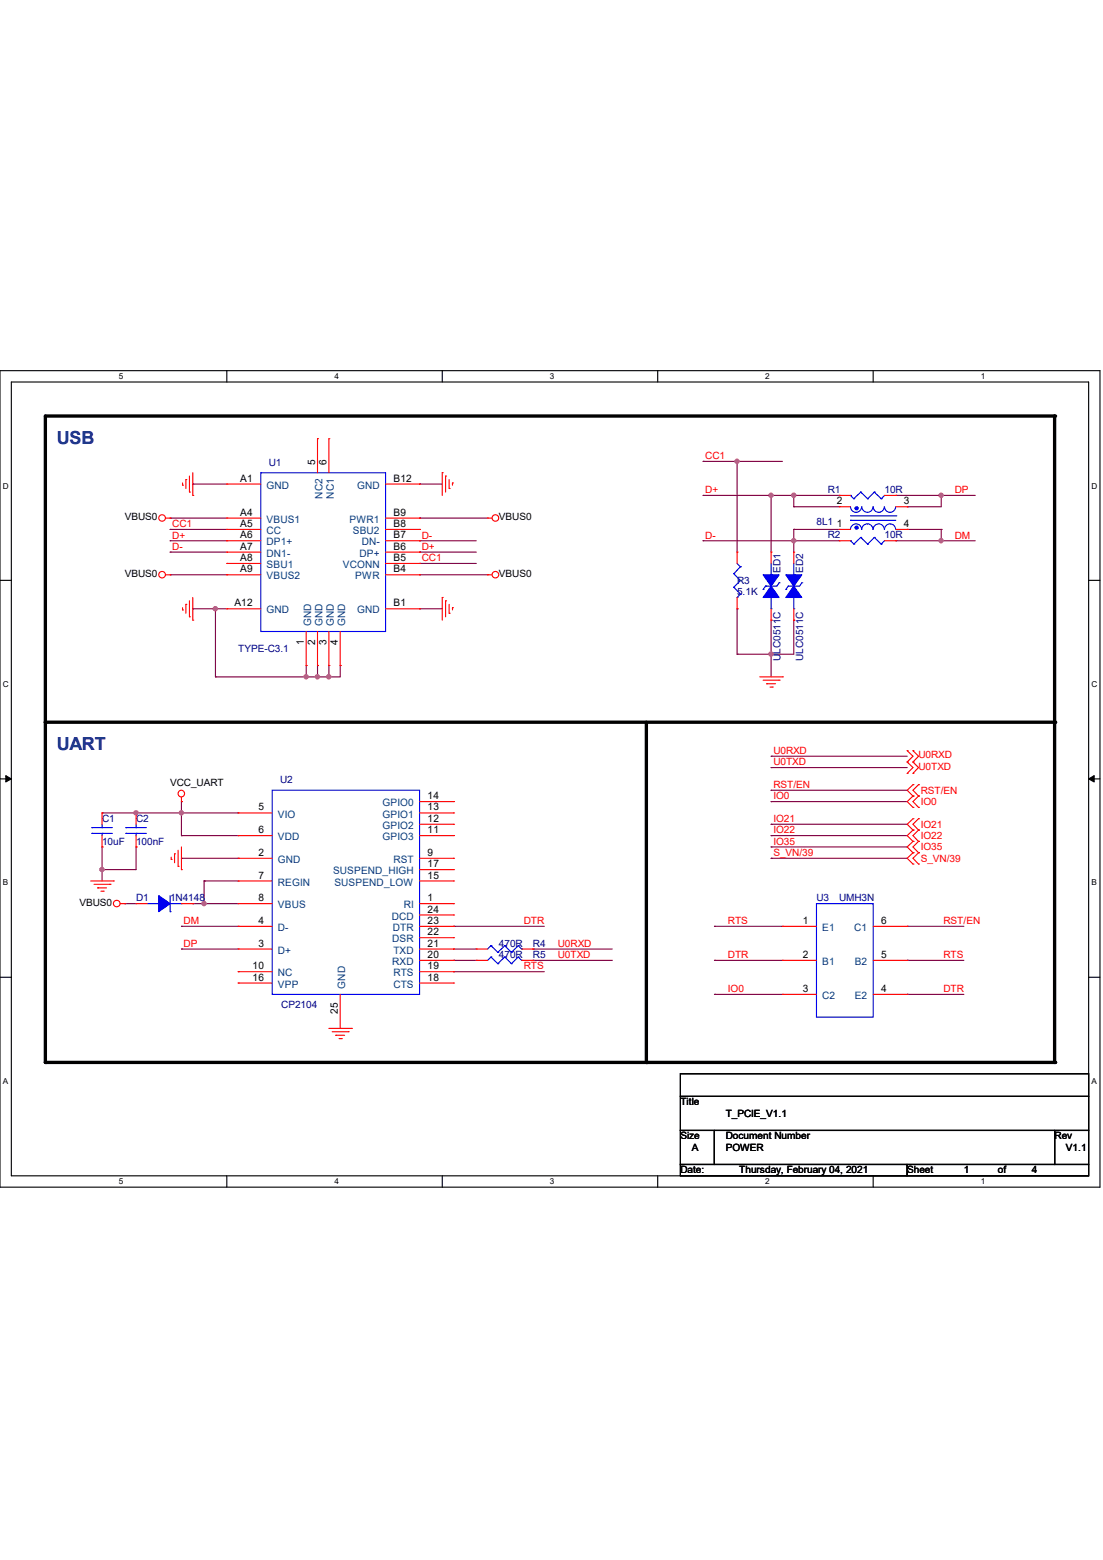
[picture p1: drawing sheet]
<svg xmlns="http://www.w3.org/2000/svg" width="210mm" height="297mm" viewBox="0 0 210 297" stroke-linecap="round" stroke-linejoin="round" font-family="sans-serif">
<g fill="none" stroke="#000" stroke-width=".21">
<path d="M0 70.6h209.4v155.4h-209.4zM2.2 72.7h205.1v151.2h-205.1zM43.2 70.6v2.1M84.2 70.6v2.1M125.2 70.6v2.1M166.2 70.6v2.1M0 110.5h2.2M207.3 110.5h2.1M0 148.3h2.2M207.3 148.3h2.1M0 186.1h2.2M207.3 186.1h2.1"/>
<path d="M43.2 223.9v2.1M84.2 223.9v2.1M125.2 223.9v2.1M166.2 223.9v2.1"/>
</g>
<path d="M1.1 147.7l1.1 .6-1.1 .6zM207.3 148.3l1-.6v1.2z" fill="#000"/>
<path d="M1.1 147.7l1.1 .6-1.1 .6zM207.3 148.3l1-.6v1.2z" fill="none" stroke="#000" stroke-width=".19"/>
<path d="M8.6 79.2h192.2v123.1h-192.2zM8.6 137.5h192.2M123.1 137.5v64.8" fill="none" stroke="#000" stroke-width=".63"/>
<g fill="#000">
<circle cx="200.8" cy="79.2" r=".32"/>
<circle cx="8.6" cy="137.5" r=".32"/>
<circle cx="200.8" cy="137.5" r=".32"/>
<circle cx="8.6" cy="202.3" r=".32"/>
<circle cx="123.1" cy="202.3" r=".32"/>
<circle cx="200.8" cy="202.3" r=".32"/>
</g>
<g fill="none" stroke="#800040" stroke-width=".21">
<path d="M25.9 154.8h.1M25.9 154.8h19.4M34.5 152.6h.1M34.5 159.1h.1M34.5 154.8h.1M34.5 152.6v2.2M34.5 159.1h10.8M34.5 176.4h.1M34.5 163.4h.1M34.5 176.4h10.8M34.5 163.4h10.8M38.9 167.7h.1"/>
<path d="M38.9 167.7h6.4M86.4 176.4h.1M86.4 176.4h17.2M136 176.4h.1M136 176.4h13M172.7 176.4h.1M172.7 176.4h10.8M34.5 180.7h.1M34.5 180.7h10.8M86.4 182.8h.1M86.4 185h.1M86.4 180.7h.1"/>
<path d="M86.4 180.7h4.3M86.4 182.8h4.3M86.4 185h17.2M136 189.3h.1M136 182.8h.1M136 182.8h13M136 189.3h13M172.7 189.3h.1M172.7 182.8h.1M172.7 182.8h10.8M172.7 189.3h10.8"/>
</g>
<circle cx="25.9" cy="154.7" r=".4" fill="#f0f"/>
<circle cx="25.9" cy="154.7" r=".4" fill="none" stroke="#f0f" stroke-width=".21"/>
<path d="M151.1 94.3h.1M151.1 94.3h8.7M19.4 165.6h.1M19.4 165.6v2.1M25.9 161.2h.1M25.9 161.2v4.4h-6.5" fill="none" stroke="#800040" stroke-width=".21"/>
<circle cx="151.1" cy="94.3" r=".4" fill="#f0f"/>
<circle cx="151.1" cy="94.3" r=".4" fill="none" stroke="#f0f" stroke-width=".21"/>
<path d="M179.2 103h.1M179.2 103h6.5" fill="none" stroke="#800040" stroke-width=".21"/>
<circle cx="179.2" cy="102.9" r=".4" fill="#f0f"/>
<circle cx="179.2" cy="102.9" r=".4" fill="none" stroke="#f0f" stroke-width=".21"/>
<path d="M179.2 94.3h.1M179.2 94.3h6.5" fill="none" stroke="#800040" stroke-width=".21"/>
<circle cx="179.2" cy="94.3" r=".4" fill="#f0f"/>
<circle cx="179.2" cy="94.3" r=".4" fill="none" stroke="#f0f" stroke-width=".21"/>
<g fill="none" stroke="#800040" stroke-width=".21">
<path d="M146.8 94.3h.1M146.8 94.3h4.3M151.1 96.5h.1M151.1 94.3h.1M151.1 96.5h8.7M151.1 94.3v2.2M170.6 94.3h.1M170.6 94.3h8.6M172.7 96.5h.1M179.2 94.3h.1M179.2 94.3v2.2h-6.5M146.8 118.1h.1"/>
<path d="M146.8 118.1v10.8M151.1 100.8h.1M151.1 103h.1M151.1 118.1h.1M151.1 100.8h8.7M151.1 103v2.1M151.1 118.1v6.4h-4.3M170.6 103h.1M172.7 100.8h.1M172.7 100.8h6.5M179.2 100.8h.1M179.2 100.8v2.2h-8.6"/>
<path d="M146.8 124.5h.1"/>
</g>
<circle cx="146.8" cy="124.5" r=".4" fill="#f0f"/>
<circle cx="146.8" cy="124.5" r=".4" fill="none" stroke="#f0f" stroke-width=".21"/>
<g fill="none" stroke="#800040" stroke-width=".21">
<path d="M146.8 152.6h.1M146.8 150.5h.1M146.8 146.1h.1M146.8 144h.1M146.8 152.6h25.9M146.8 150.5h25.9M146.8 146.1h25.9M146.8 144h25.9M38.9 172h.1M38.9 172h6.4M101.5 182.8h.1M101.5 180.7h.1"/>
<path d="M101.5 182.8h15.1M101.5 180.7h15.1"/>
</g>
<circle cx="38.8" cy="172" r=".4" fill="#f0f"/>
<circle cx="38.8" cy="172" r=".4" fill="none" stroke="#f0f" stroke-width=".21"/>
<g fill="none" stroke="#800040" stroke-width=".21">
<path d="M32.4 98.6h.1M32.4 98.6h10.8M36.7 92.2h.1M36.7 92.2h6.5M32.4 109.4h.1M32.4 109.4h10.8M41 115.9h.1M41 115.9h2.2M41 115.9v13M19.4 154.8h.1M19.4 154.8h6.5M146.8 156.9h.1"/>
<path d="M146.8 159.1h.1M146.8 156.9h25.9M146.8 159.1h25.9M23.7 172h.1M23.7 172h2.2M146.8 161.2h.1M146.8 161.2h25.9"/>
</g>
<circle cx="41" cy="115.9" r=".4" fill="#f0f"/>
<circle cx="41" cy="115.9" r=".4" fill="none" stroke="#f0f" stroke-width=".21"/>
<path d="M32.4 100.8h.1M32.4 100.8h10.8M36.7 115.9h.1M36.7 115.9h4.3M62.6 126.7h.1M62.6 128.9h.1M62.6 126.7v2.2M64.8 126.7h.1M64.8 126.7v2.2h-2.2" fill="none" stroke="#800040" stroke-width=".21"/>
<circle cx="62.6" cy="128.8" r=".4" fill="#f0f"/>
<circle cx="62.6" cy="128.8" r=".4" fill="none" stroke="#f0f" stroke-width=".21"/>
<path d="M79.9 92.2h.1M79.9 98.6h.1M79.9 92.2h4.3M79.9 98.6h12.9M79.9 115.9h.1M79.9 109.4h.1M79.9 115.9h4.3M79.9 109.4h12.9M41 128.9h.1M58.3 126.7h.1M58.3 126.7v2.2h-17.3" fill="none" stroke="#800040" stroke-width=".21"/>
<circle cx="58.3" cy="128.8" r=".4" fill="#f0f"/>
<circle cx="58.3" cy="128.8" r=".4" fill="none" stroke="#f0f" stroke-width=".21"/>
<path d="M32.4 103h.1M32.4 105.1h.1M32.4 103h10.8M32.4 105.1h10.8M79.9 105.1h.1M79.9 103h.1M79.9 103h10.8M79.9 105.1h10.8M19.4 161.2h.1M19.4 161.2v4.4" fill="none" stroke="#800040" stroke-width=".21"/>
<circle cx="19.4" cy="165.5" r=".4" fill="#f0f"/>
<circle cx="19.4" cy="165.5" r=".4" fill="none" stroke="#f0f" stroke-width=".21"/>
<path d="M34.5 154.8h.1M34.5 154.8v4.3" fill="none" stroke="#800040" stroke-width=".21"/>
<circle cx="34.5" cy="154.7" r=".4" fill="#f0f"/>
<circle cx="34.5" cy="154.7" r=".4" fill="none" stroke="#f0f" stroke-width=".21"/>
<path d="M151.1 103h.1M151.1 103h8.7M36.7 172h.1M38.9 167.7h.1M38.9 167.7v4.3h-2.2M146.8 163.4h.1M146.8 163.4h25.9" fill="none" stroke="#800040" stroke-width=".21"/>
<circle cx="151.1" cy="102.9" r=".4" fill="#f0f"/>
<circle cx="151.1" cy="102.9" r=".4" fill="none" stroke="#f0f" stroke-width=".21"/>
<path d="M146.8 94.3h.1M146.8 94.3v10.8M133.9 103h.1M151.1 100.8h.1M151.1 100.8v2.2h-17.2" fill="none" stroke="#800040" stroke-width=".21"/>
<circle cx="146.8" cy="94.3" r=".4" fill="#f0f"/>
<circle cx="146.8" cy="94.3" r=".4" fill="none" stroke="#f0f" stroke-width=".21"/>
<path d="M133.9 94.3h.1M133.9 94.3h12.9M140.3 87.8h.1M140.3 87.8v17.3M140.3 87.8h8.7M140.3 115.9h.1M140.3 115.9v8.6M140.3 124.5h.1M140.3 124.5h6.5" fill="none" stroke="#800040" stroke-width=".21"/>
<circle cx="140.3" cy="87.8" r=".4" fill="#f0f"/>
<circle cx="140.3" cy="87.8" r=".4" fill="none" stroke="#f0f" stroke-width=".21"/>
<path d="M133.9 87.8h.1M133.9 87.8h6.4M58.3 128.9h2.2M60.5 128.9h.1M60.5 126.7h.1M60.5 126.7v2.2" fill="none" stroke="#800040" stroke-width=".21"/>
<circle cx="60.4" cy="128.8" r=".4" fill="#f0f"/>
<circle cx="60.4" cy="128.8" r=".4" fill="none" stroke="#f0f" stroke-width=".21"/>
<path d="M79.9 107.3h.1M79.9 107.3h10.8M60.5 128.9h.1M60.5 128.9h2.1" fill="none" stroke="#800040" stroke-width=".21"/>
<g fill="none" stroke="#f00" stroke-width=".21">
<path d="M31.5 98.6h.9M32.4 98.6h.1M34.8 92.4h.1M34.8 91.9v.5M35.4 91.3h.1M35.4 91.3v1.7M36.1 93.7h.1M36.1 90.6v3.1M36.7 94.3h.1M36.7 90v4.3M84.2 90h.1M84.2 90v4.3"/>
<path d="M84.8 90.6h.1M84.8 90.6v3.1M85.5 93h.1M85.5 91.3v1.7M86.1 91.9h.1M86.1 91.9v.5M92.8 98.6h.1M92.8 98.6h.9M31.5 109.4h.9M32.4 109.4h.1M34.8 116.1h.1M34.8 115.7v.4"/>
<path d="M35.4 115.1h.1M35.4 115.1v1.7M36.1 117.4h.1M36.1 114.4v3M36.7 118.1h.1M36.7 113.7v4.4M84.2 113.7h.1M84.2 113.7v4.4M84.8 114.4h.1M84.8 114.4v3M85.5 116.8h.1M85.5 115.1v1.7"/>
<path d="M86.1 115.7h.1M86.1 115.7v.4M92.8 109.4h.1M92.8 109.4h.9M144.7 128.9h4.3M145.3 129.5h3M146 130.2h.1M146 130.2h1.7M146.6 130.8h.4M147 130.8h.1M148.3 129.5h.1M149 128.9h.1"/>
<path d="M34.5 152.6h.1M34.5 151.8v.8M172.7 147.2h.1M172.7 145.1h.1M172.7 142.9h.1M172.7 145.1l1.1 1-1.1 1.1M172.7 142.9l1.1 1.1-1.1 1.1M173.8 149.4h.1M173.8 151.6h.1M173.8 153.7h.1M173.8 147.2h.1M173.8 145.1h.1"/>
<path d="M173.8 142.9h.1M173.8 155.9h.1M173.8 158h.1M173.8 149.4l-1.1 1.1 1.1 1.1M173.8 151.6l-1.1 1 1.1 1.1M173.8 145.1l1.1 1-1.1 1.1M173.8 142.9l1.1 1.1-1.1 1.1M173.8 155.9l-1.1 1 1.1 1.1M173.8 158l-1.1 1.1 1.1 1.1M174.9 151.6h.1M174.9 149.4h.1M174.9 153.7h.1"/>
<path d="M174.9 158h.1M174.9 155.9h.1M174.9 149.4l-1.1 1.1 1.1 1.1M174.9 151.6l-1.1 1 1.1 1.1M174.9 155.9l-1.1 1 1.1 1.1M174.9 158l-1.1 1.1 1.1 1.1M17.3 167.7h4.3M17.9 168.4h3.1M18.6 169h.1M18.6 169h1.7M19.2 169.7h.4M19.6 169.7h.1"/>
<path d="M21 168.4h.1M21.6 167.7h.1M22.9 172h.8M23.7 172h.1M32.6 163.6h.1M32.6 163.2v.4M33.2 162.6h.1M33.2 162.6v1.7M33.9 164.9h.1M33.9 161.9v3M34.5 165.6h.1M34.5 161.2v4.4"/>
<path d="M173.8 160.2h.1M173.8 162.3h.1M173.8 164.5h.1M173.8 160.2l-1.1 1 1.1 1.1M173.8 162.3l-1.1 1.1 1.1 1.1M174.9 160.2h.1M174.9 162.3h.1M174.9 164.5h.1M174.9 160.2l-1.1 1 1.1 1.1M174.9 162.3l-1.1 1.1 1.1 1.1M62.6 195.8h4.3M63.2 196.4h3.1"/>
<path d="M63.9 197.1h.1M63.9 197.1h1.7M64.6 197.7h.4M65 197.7h.1M66.3 196.4h.1M66.9 195.8h.1"/>
<circle cx="30.9" cy="98.6" r=".63"/>
<circle cx="94.3" cy="98.6" r=".63"/>
<circle cx="30.9" cy="109.4" r=".63"/>
<circle cx="94.3" cy="109.4" r=".63"/>
<circle cx="34.5" cy="151.1" r=".62"/>
<circle cx="22.2" cy="172" r=".63"/>
</g>
<path d="M129.5 204.4h77.8v4.3h-77.8zM129.5 208.7h77.8v6.5h-77.8zM129.5 215.2h6.5v6.5h-6.5zM136 215.2h64.8v6.5h-64.8zM200.8 215.2h6.5v6.5h-6.5zM129.5 221.7h43.2v2.2h-43.2zM172.7 221.7h34.6v2.2h-34.6z" fill="none" stroke="#000" stroke-width=".21"/>
<path d="M150.1 111.6h.1M150.1 111.6h2.1M151.1 109.4h.1M151.1 115.9h.1M151.1 107.3v2.1M151.1 113.7v2.2" fill="none" stroke="#00f" stroke-width=".21"/>
<path d="M149.6 109.4h3.1l-1.6 2.2z" fill-rule="evenodd" fill="#00f"/>
<path d="M149.6 109.4h3.1l-1.6 2.2zM149.6 112.2h.1M150.1 111.6l-.5 .6M152.7 111h.1M152.7 111l-.5 .6" fill="none" stroke="#00f" stroke-width=".21"/>
<path d="M151.1 111.6l1.6 2.1h-3.1z" fill-rule="evenodd" fill="#00f"/>
<g fill="none" stroke="#00f" stroke-width=".21">
<path d="M161.9 94.3h.1M161.9 96.5a1.06 1.06 0 0 0 1.1 1 1.06 1.06 0 0 0 1-1M161.9 99.1h.1M161.9 94.3l.7 .7M161.9 98.2h8.7M161.9 99.1h8.7M162.6 95h.1M163.9 93.7h.1M163.9 93.7l1.3 1.3M163.9 93.7l-1.3 1.3M164.1 96.5a1.06 1.06 0 0 0 1 1 1.06 1.06 0 0 0 1.1-1M165.2 95h.1"/>
<path d="M166.2 96.5a1.06 1.06 0 0 0 1.1 1 1.06 1.06 0 0 0 1.1-1M166.5 93.7h.1M166.5 93.7l1.3 1.3M166.5 93.7l-1.3 1.3M167.8 95h.1M168.4 96.5a1.06 1.06 0 0 0 1.1 1 1.06 1.06 0 0 0 1-1M168.4 94.3l-.6 .7M170.6 98.2h.1M139.7 109.2h.1M139.7 111.8h.1M139.7 109.2l1.3 1.3M139.7 111.8l1.3 1.3"/>
<path d="M140.3 113.7h.1M140.3 107.3l.7 .6M141 107.9h.1M141 110.5h.1M141 113.1h.1M141 107.9l-1.3 1.3M141 110.5l-1.3 1.3M141 113.1l-.7 .6M151.1 111.6l1.6 2.1h-3.1zM161.9 100.8a1.06 1.06 0 0 1 1.1-1.1 1.06 1.06 0 0 1 1 1.1M164.1 100.8a1.06 1.06 0 0 1 1-1.1 1.06 1.06 0 0 1 1.1 1.1M166.2 100.8a1.06 1.06 0 0 1 1.1-1.1 1.06 1.06 0 0 1 1.1 1.1"/>
<path d="M168.4 100.8a1.06 1.06 0 0 1 1.1-1.1 1.06 1.06 0 0 1 1 1.1M24 157.6h.1M24 158.7h.1M24 157.6h3.9M24 158.7h3.9M25.9 158.7h.1M25.9 157.6h.1M25.9 156.9v.7M25.9 158.7v.4M51.8 150.5h28.1v38.8h-28.1zM93.5 182.2h.1M93.5 182.2l-.7 .6"/>
<path d="M93.5 182.2l1.3 1.3M94.8 183.5h.1M96.1 182.2h.1M96.1 182.2l-1.3 1.3M96.1 182.2l1.3 1.3M97.4 183.5h.1M98.7 182.2h.1M98.7 182.2l-1.3 1.3M98.7 182.2l.6 .6M99.3 182.8h.1"/>
</g>
<g fill="none" stroke="#f00" stroke-width=".21">
<path d="M159.8 94.3h.1M159.8 94.3h2.1M168.4 94.3h2.2M170.6 94.3h.1M140.3 105.1h.1M140.3 115.9h.1M140.3 105.1v2.2M140.3 113.7v2.2M151.1 105.1h.1M151.1 118.1h.1M151.1 105.1v2.2M151.1 115.9v2.2"/>
<path d="M25.9 154.8h.1M25.9 154.8v2.1M25.9 159.1v2.1M45.3 154.8h.1M45.3 159.1h.1M45.3 154.8h6.5M45.3 159.1h6.5M79.9 154.8h6.5M79.9 159.1h6.5M79.9 152.6h6.5M79.9 156.9h6.5M86.4 152.6h.1"/>
<path d="M86.4 154.8h.1M86.4 156.9h.1M86.4 159.1h.1M25.9 161.2h.1M45.3 167.7h.1M45.3 163.4h.1M45.3 172h.1M45.3 176.4h.1M45.3 167.7h6.5M45.3 163.4h6.5M45.3 172h6.5M45.3 176.4h6.5"/>
<path d="M79.9 167.7h6.5M79.9 163.4h6.5M79.9 172h6.5M79.9 176.4h6.5M79.9 165.6h6.5M79.9 174.2h6.5M79.9 178.5h6.5M86.4 163.4h.1M86.4 165.6h.1M86.4 167.7h.1M86.4 172h.1M86.4 174.2h.1"/>
<path d="M86.4 176.4h.1M86.4 178.5h.1M45.3 180.7h.1M45.3 187.2h.1M45.3 185h.1M45.3 180.7h6.5M45.3 187.2h6.5M45.3 185h6.5M64.8 195.8h.1M64.8 189.3v6.5M79.9 180.7h6.5M79.9 187.2h6.5"/>
<path d="M79.9 182.8h6.5M79.9 185h6.5M86.4 180.7h.1M86.4 182.8h.1M86.4 185h.1M86.4 187.2h.1M90.7 182.8h.1M90.7 182.8h2.1M99.3 182.8h2.2M101.5 182.8h.1"/>
</g>
<circle cx="163.1" cy="100.5" r=".31" fill="#00f"/>
<circle cx="163.1" cy="100.5" r=".31" fill="none" stroke="#00f" stroke-width=".21"/>
<circle cx="163.1" cy="96.8" r=".31" fill="#00f"/>
<g fill="none" stroke="#00f" stroke-width=".21">
<path d="M49.7 90h23.7v30.2h-23.7zM28.1 172h2.1M30.2 172h.1M32.4 173.6h.1M32.4 170.5v3.1M32.4 172h2.1M34.5 172h.1M93.5 180h.1M93.5 180l-.7 .7M93.5 180l1.3 1.3M94.8 181.3h.1M96.1 180h.1"/>
<path d="M96.1 180l-1.3 1.3M96.1 180l1.3 1.3M97.4 181.3h.1M98.7 180h.1M98.7 180l-1.3 1.3M98.7 180l.6 .7M99.3 180.7h.1"/>
<circle cx="163.1" cy="96.8" r=".31"/>
</g>
<g fill="none" stroke="#f00" stroke-width=".21">
<path d="M43.2 92.2h.1M43.2 98.6h.1M43.2 92.2h6.5M43.2 98.6h6.5M60.5 83.5h.1M60.5 83.5v6.5M62.6 83.5h.1M62.6 83.5v6.5M73.4 92.2h6.5M73.4 98.6h6.5M79.9 98.6h.1M79.9 92.2h.1"/>
<path d="M159.8 96.5h.1M159.8 96.5h2.1M170.6 96.5h2.1M172.7 96.5h.1M43.2 100.8h.1M43.2 103h.1M43.2 105.1h.1M43.2 107.3h.1M43.2 109.4h.1M43.2 115.9h.1M43.2 100.8h6.5M43.2 103h6.5"/>
<path d="M43.2 105.1h6.5M43.2 107.3h6.5M43.2 109.4h6.5M43.2 115.9h6.5M73.4 100.8h6.5M73.4 103h6.5M73.4 105.1h6.5M73.4 107.3h6.5M73.4 109.4h6.5M73.4 115.9h6.5M79.9 115.9h.1M79.9 109.4h.1"/>
<path d="M79.9 107.3h.1M79.9 105.1h.1M79.9 103h.1M79.9 100.8h.1M159.8 100.8h.1M159.8 100.8h2.1M170.6 100.8h2.1M172.7 100.8h.1M58.3 126.7h.1M58.3 120.2v6.5M60.5 126.7h.1M60.5 120.2v6.5"/>
<path d="M62.6 126.7h.1M62.6 120.2v6.5M64.8 126.7h.1M64.8 120.2v6.5M90.7 180.7h.1M90.7 180.7h2.1M99.3 180.7h2.2M101.5 180.7h.1"/>
</g>
<path d="M30.2 170.5l2.2 1.5-2.2 1.6z" fill-rule="evenodd" fill="#00f"/>
<g fill="none" stroke="#00f" stroke-width=".21">
<path d="M145.8 111.6h.1M145.8 111.6h2.1M146.8 109.4h.1M146.8 115.9h.1M146.8 107.3v2.1M146.8 113.7v2.2M17.5 157.6h.1M17.5 158.7h.1M17.5 157.6h3.9M17.5 158.7h3.9M19.4 158.7h.1M19.4 157.6h.1"/>
<path d="M19.4 156.9v.7M19.4 158.7v.4M30.2 170.5l2.2 1.5-2.2 1.6zM155.4 172h10.8v21.6h-10.8z"/>
</g>
<g fill="none" stroke="#f00" stroke-width=".21">
<path d="M19.4 154.8h.1M19.4 154.8v2.1M19.4 159.1v2.1M19.4 161.2h.1M25.9 172h.1M25.9 172h2.2M34.5 172h2.2M36.7 172h.1M149 176.4h.1M149 176.4h6.4M166.2 176.4h6.5M172.7 176.4h.1"/>
<path d="M149 182.8h.1M149 189.3h.1M149 182.8h6.4M149 189.3h6.4M166.2 182.8h6.5M166.2 189.3h6.5M172.7 182.8h.1M172.7 189.3h.1"/>
</g>
<path d="M145.3 109.4h3l-1.5 2.2z" fill-rule="evenodd" fill="#00f"/>
<path d="M145.3 109.4h3l-1.5 2.2zM145.3 112.2h.1M145.8 111.6l-.5 .6M148.3 111h.1M148.3 111l-.4 .6" fill="none" stroke="#00f" stroke-width=".21"/>
<path d="M146.8 111.6l1.5 2.1h-3z" fill-rule="evenodd" fill="#00f"/>
<g fill="none" stroke="#00f" stroke-width=".21">
<path d="M146.8 111.6l1.5 2.1h-3zM161.9 103h.1M161.9 103l.7 .6M162.6 103.6h.1M163.9 102.3h.1M163.9 102.3l1.3 1.3M163.9 102.3l-1.3 1.3M165.2 103.6h.1M166.5 102.3h.1M166.5 102.3l1.3 1.3M166.5 102.3l-1.3 1.3M167.8 103.6h.1"/>
<path d="M168.4 103l-.6 .6"/>
</g>
<path d="M146.8 105.1h.1M146.8 118.1h.1M146.8 105.1v2.2M146.8 115.9v2.2M159.8 103h.1M159.8 103h2.1M168.4 103h2.2M170.6 103h.1" fill="none" stroke="#f00" stroke-width=".21"/>
<circle cx="25.9" cy="154.7" r=".4" fill="#f0f"/>
<circle cx="25.9" cy="154.7" r=".4" fill="none" stroke="#f0f" stroke-width=".21"/>
<circle cx="151.1" cy="94.3" r=".4" fill="#f0f"/>
<circle cx="151.1" cy="94.3" r=".4" fill="none" stroke="#f0f" stroke-width=".21"/>
<circle cx="179.2" cy="102.9" r=".4" fill="#f0f"/>
<circle cx="179.2" cy="102.9" r=".4" fill="none" stroke="#f0f" stroke-width=".21"/>
<circle cx="179.2" cy="94.3" r=".4" fill="#f0f"/>
<circle cx="179.2" cy="94.3" r=".4" fill="none" stroke="#f0f" stroke-width=".21"/>
<circle cx="146.8" cy="124.5" r=".4" fill="#f0f"/>
<circle cx="146.8" cy="124.5" r=".4" fill="none" stroke="#f0f" stroke-width=".21"/>
<circle cx="38.8" cy="172" r=".4" fill="#f0f"/>
<circle cx="38.8" cy="172" r=".4" fill="none" stroke="#f0f" stroke-width=".21"/>
<circle cx="41" cy="115.9" r=".4" fill="#f0f"/>
<circle cx="41" cy="115.9" r=".4" fill="none" stroke="#f0f" stroke-width=".21"/>
<circle cx="62.6" cy="128.8" r=".4" fill="#f0f"/>
<circle cx="62.6" cy="128.8" r=".4" fill="none" stroke="#f0f" stroke-width=".21"/>
<circle cx="58.3" cy="128.8" r=".4" fill="#f0f"/>
<circle cx="58.3" cy="128.8" r=".4" fill="none" stroke="#f0f" stroke-width=".21"/>
<circle cx="19.4" cy="165.5" r=".4" fill="#f0f"/>
<circle cx="19.4" cy="165.5" r=".4" fill="none" stroke="#f0f" stroke-width=".21"/>
<circle cx="34.5" cy="154.7" r=".4" fill="#f0f"/>
<circle cx="34.5" cy="154.7" r=".4" fill="none" stroke="#f0f" stroke-width=".21"/>
<circle cx="151.1" cy="102.9" r=".4" fill="#f0f"/>
<circle cx="151.1" cy="102.9" r=".4" fill="none" stroke="#f0f" stroke-width=".21"/>
<circle cx="146.8" cy="94.3" r=".4" fill="#f0f"/>
<circle cx="146.8" cy="94.3" r=".4" fill="none" stroke="#f0f" stroke-width=".21"/>
<circle cx="140.3" cy="87.8" r=".4" fill="#f0f"/>
<circle cx="140.3" cy="87.8" r=".4" fill="none" stroke="#f0f" stroke-width=".21"/>
<circle cx="60.4" cy="128.8" r=".4" fill="#f0f"/>
<circle cx="60.4" cy="128.8" r=".4" fill="none" stroke="#f0f" stroke-width=".21"/>
<g font-size="3.4" fill="#000080">
<text x="10.8" y="84.5">USB</text>
<text x="10.8" y="142.8">UART</text>
</g>
<g font-size="1.9" fill="#000080">
<text x="51.2" y="88.7">U1</text>
<text x="157.6" y="93.9">R1</text>
<text x="168.4" y="93.9">10R</text>
<text x="155.4" y="99.9">8L1</text>
<text x="157.6" y="102.5">R2</text>
<text x="168.4" y="102.5">10R</text>
<text x="140.3" y="111.1">R3</text>
<text x="140.3" y="113.3">5.1K</text>
<text x="148.6" y="109" transform="rotate(-90 148.6 109)">ED1</text>
<text x="152.9" y="109" transform="rotate(-90 152.9 109)">ED2</text>
<text x="45.3" y="124.1">TYPE-C3.1</text>
<text x="148.6" y="125.9" transform="rotate(-90 148.6 125.9)">U</text>
<text x="148.6" y="124.5" transform="rotate(-90 148.6 124.5)">LC0511C</text>
<text x="152.9" y="125.9" transform="rotate(-90 152.9 125.9)">ULC0511C</text>
<text x="53.3" y="149.1">U2</text>
<text x="19.4" y="156.5">C1</text>
<text x="19.4" y="160.8">10uF</text>
<text x="25.9" y="156.5">C2</text>
<text x="25.9" y="160.8">100nF</text>
<text x="25.9" y="171.6">D1</text>
<text x="32.4" y="171.6">1N4148</text>
<text x="155.4" y="171.6">U3</text>
<text x="159.8" y="171.6">UMH3N</text>
<text x="95" y="182.4">470R</text>
<text x="95" y="180.2">470R</text>
<text x="101.5" y="182.4">R5</text>
<text x="101.5" y="180.2">R4</text>
<text x="53.6" y="191.9">CP2104</text>
</g>
<g font-size="1.9">
<text x="60" y="88.5" transform="rotate(-90 60 88.5)">5</text>
<text x="62.1" y="88.5" transform="rotate(-90 62.1 88.5)">6</text>
<text x="45.7" y="91.7">A1</text>
<text x="74.9" y="91.7">B12</text>
<text x="23.7" y="99">VBUS0</text>
<text x="45.7" y="98.2">A4</text>
<text x="45.7" y="100.3">A5</text>
<text x="74.9" y="100.3">B8</text>
<text x="74.9" y="98.2">B9</text>
<text x="95" y="99">VBUS0</text>
<text x="159.3" y="100.3">1</text>
<text x="159.3" y="96">2</text>
<text x="172.1" y="100.3">4</text>
<text x="172.1" y="96">3</text>
<text x="45.7" y="102.5">A6</text>
<text x="45.7" y="104.6">A7</text>
<text x="45.7" y="106.8">A8</text>
<text x="74.9" y="106.8">B5</text>
<text x="74.9" y="104.6">B6</text>
<text x="74.9" y="102.5">B7</text>
<text x="23.7" y="109.8">VBUS0</text>
<text x="45.7" y="109">A9</text>
<text x="74.9" y="109">B4</text>
<text x="95" y="109.8">VBUS0</text>
<text x="44.6" y="115.4">A12</text>
<text x="74.9" y="115.4">B1</text>
<text x="57.8" y="122.8" transform="rotate(-90 57.8 122.8)">1</text>
<text x="60" y="122.8" transform="rotate(-90 60 122.8)">2</text>
<text x="62.1" y="122.8" transform="rotate(-90 62.1 122.8)">3</text>
<text x="64.3" y="122.8" transform="rotate(-90 64.3 122.8)">4</text>
<text x="32.4" y="149.6">VCC_UART</text>
<text x="49.2" y="154.3">5</text>
<text x="81.4" y="152.1">14</text>
<text x="81.4" y="154.3">13</text>
<text x="49.2" y="158.6">6</text>
<text x="81.4" y="156.5">12</text>
<text x="81.4" y="158.6">11</text>
<text x="49.2" y="167.3">7</text>
<text x="49.2" y="162.9">2</text>
<text x="81.4" y="162.9">9</text>
<text x="81.4" y="165.1">17</text>
<text x="81.4" y="167.3">15</text>
<text x="15.1" y="172.4">VBUS0</text>
<text x="49.2" y="171.6">8</text>
<text x="81.4" y="171.6">1</text>
<text x="81.4" y="173.7">24</text>
<text x="49.2" y="175.9">4</text>
<text x="81.4" y="175.9">23</text>
<text x="81.4" y="178.1">22</text>
<text x="152.8" y="175.9">1</text>
<text x="167.8" y="175.9">6</text>
<text x="48.1" y="184.5">10</text>
<text x="49.2" y="180.2">3</text>
<text x="81.4" y="180.2">21</text>
<text x="81.4" y="182.4">20</text>
<text x="81.4" y="184.5">19</text>
<text x="152.8" y="182.4">2</text>
<text x="167.8" y="182.4">5</text>
<text x="48.1" y="186.7">16</text>
<text x="81.4" y="186.7">18</text>
<text x="152.8" y="188.8">3</text>
<text x="167.8" y="188.8">4</text>
<text x="64.3" y="193" transform="rotate(-90 64.3 193)">25</text>
<text x="129.5" y="210.4">Title</text>
<text x="138.2" y="212.6">T_PCIE_V1.1</text>
<text x="129.5" y="216.9">Size</text>
<text x="131.7" y="219.1">A</text>
<text x="138.2" y="216.9">Document Number</text>
<text x="138.2" y="219.1">POWER</text>
<text x="200.8" y="216.9">Rev</text>
<text x="202.9" y="219.1">V1.1</text>
<text x="129.5" y="223.4">Date:</text>
<text x="140.8" y="223.4">Thursday, February 04, 2021</text>
<text x="172.7" y="223.4">Sheet</text>
<text x="183.5" y="223.4">1</text>
<text x="190" y="223.4">of</text>
<text x="196.5" y="223.4">4</text>
</g>
<g font-size="1.9" fill="#f00">
<text x="134.3" y="87.4">CC1</text>
<text x="134.3" y="93.9">D+</text>
<text x="181.8" y="93.9">DP</text>
<text x="32.8" y="100.4">CC1</text>
<text x="32.8" y="102.5">D+</text>
<text x="32.8" y="104.7">D-</text>
<text x="80.3" y="104.7">D+</text>
<text x="80.3" y="102.5">D-</text>
<text x="80.3" y="106.8">CC1</text>
<text x="134.3" y="102.5">D-</text>
<text x="181.8" y="102.5">DM</text>
<text x="147.2" y="143.6">U0RXD</text>
<text x="147.2" y="145.7">U0TXD</text>
<text x="174.9" y="146.5">U0TXD</text>
<text x="174.9" y="144.4">U0RXD</text>
<text x="147.2" y="152.2">IO0</text>
<text x="147.2" y="150">RST/EN</text>
<text x="175.3" y="151.1">RST/EN</text>
<text x="175.3" y="153.2">IO0</text>
<text x="147.2" y="156.5">IO21</text>
<text x="147.2" y="158.7">IO22</text>
<text x="147.2" y="160.8">IO35</text>
<text x="175.3" y="157.6">IO21</text>
<text x="175.3" y="159.7">IO22</text>
<text x="175.3" y="161.9">IO35</text>
<text x="147.2" y="163">S_VN/39</text>
<text x="175.3" y="164">S_VN/39</text>
<text x="35" y="175.9">DM</text>
<text x="99.7" y="175.9">DTR</text>
<text x="138.6" y="175.9">RTS</text>
<text x="179.6" y="175.9">RST/EN</text>
<text x="35" y="180.3">DP</text>
<text x="99.7" y="184.6">RTS</text>
<text x="106.2" y="182.4">U0TXD</text>
<text x="106.2" y="180.3">U0RXD</text>
<text x="138.6" y="182.4">DTR</text>
<text x="179.6" y="182.4">RTS</text>
<text x="138.6" y="188.9">IO0</text>
<text x="179.6" y="188.9">DTR</text>
</g>
<g font-size="1.9" fill="#004080">
<text x="50.8" y="93">GND</text>
<text x="61.4" y="95" transform="rotate(-90 61.4 95)">NC2</text>
<text x="63.5" y="95" transform="rotate(-90 63.5 95)">NC1</text>
<text x="68" y="93">GND</text>
<text x="50.8" y="99.5">VBUS1</text>
<text x="50.8" y="101.7">CC</text>
<text x="66.5" y="99.5">PWR1</text>
<text x="67.2" y="101.7">SBU2</text>
<text x="50.8" y="103.8">DP1+</text>
<text x="50.8" y="106">DN1-</text>
<text x="68.5" y="106">DP+</text>
<text x="68.9" y="103.8">DN-</text>
<text x="50.8" y="108.2">SBU1</text>
<text x="50.8" y="110.3">VBUS2</text>
<text x="65.3" y="108.2">VCONN</text>
<text x="67.6" y="110.3">PWR</text>
<text x="50.8" y="116.8">GND</text>
<text x="59.2" y="119.1" transform="rotate(-90 59.2 119.1)">GND</text>
<text x="61.4" y="119.1" transform="rotate(-90 61.4 119.1)">GND</text>
<text x="63.5" y="119.1" transform="rotate(-90 63.5 119.1)">GND</text>
<text x="65.7" y="119.1" transform="rotate(-90 65.7 119.1)">GND</text>
<text x="68" y="116.8">GND</text>
<text x="52.9" y="155.7">VIO</text>
<text x="72.8" y="153.5">GPIO0</text>
<text x="72.8" y="155.7">GPIO1</text>
<text x="52.9" y="160">VDD</text>
<text x="72.8" y="157.8">GPIO2</text>
<text x="72.8" y="160">GPIO3</text>
<text x="52.9" y="164.3">GND</text>
<text x="63.4" y="166.5">SUSPEND_HIGH</text>
<text x="74.9" y="164.3">RST</text>
<text x="52.9" y="168.6">REGIN</text>
<text x="52.9" y="172.9">VBUS</text>
<text x="63.7" y="168.6">SUSPEND_LOW</text>
<text x="76.9" y="172.9">RI</text>
<text x="52.9" y="177.2">D-</text>
<text x="74.6" y="175.1">DCD</text>
<text x="74.7" y="179.4">DSR</text>
<text x="74.8" y="177.2">DTR</text>
<text x="156.5" y="177.2">E1</text>
<text x="162.6" y="177.2">C1</text>
<text x="52.9" y="181.6">D+</text>
<text x="52.9" y="185.9">NC</text>
<text x="74.7" y="183.7">RXD</text>
<text x="74.9" y="181.6">TXD</text>
<text x="74.9" y="185.9">RTS</text>
<text x="156.5" y="183.7">B1</text>
<text x="162.7" y="183.7">B2</text>
<text x="52.9" y="188">VPP</text>
<text x="65.7" y="188.2" transform="rotate(-90 65.7 188.2)">GND</text>
<text x="74.9" y="188">CTS</text>
<text x="156.5" y="190.2">C2</text>
<text x="162.7" y="190.2">E2</text>
</g>
<g font-size="1.6">
<text x="22.6" y="72.2">5</text>
<text x="63.7" y="72.2">4</text>
<text x="104.7" y="72.2">3</text>
<text x="145.7" y="72.2">2</text>
<text x="186.7" y="72.2">1</text>
<text x=".6" y="93">D</text>
<text x="207.8" y="93">D</text>
<text x=".6" y="130.8">C</text>
<text x="207.8" y="130.8">C</text>
<text x=".6" y="168.6">B</text>
<text x="207.8" y="168.6">B</text>
<text x=".6" y="206.3">A</text>
<text x="207.8" y="206.3">A</text>
<text x="22.6" y="225.5">5</text>
<text x="63.7" y="225.5">4</text>
<text x="104.7" y="225.5">3</text>
<text x="145.7" y="225.5">2</text>
<text x="186.7" y="225.5">1</text>
</g>
</svg>
